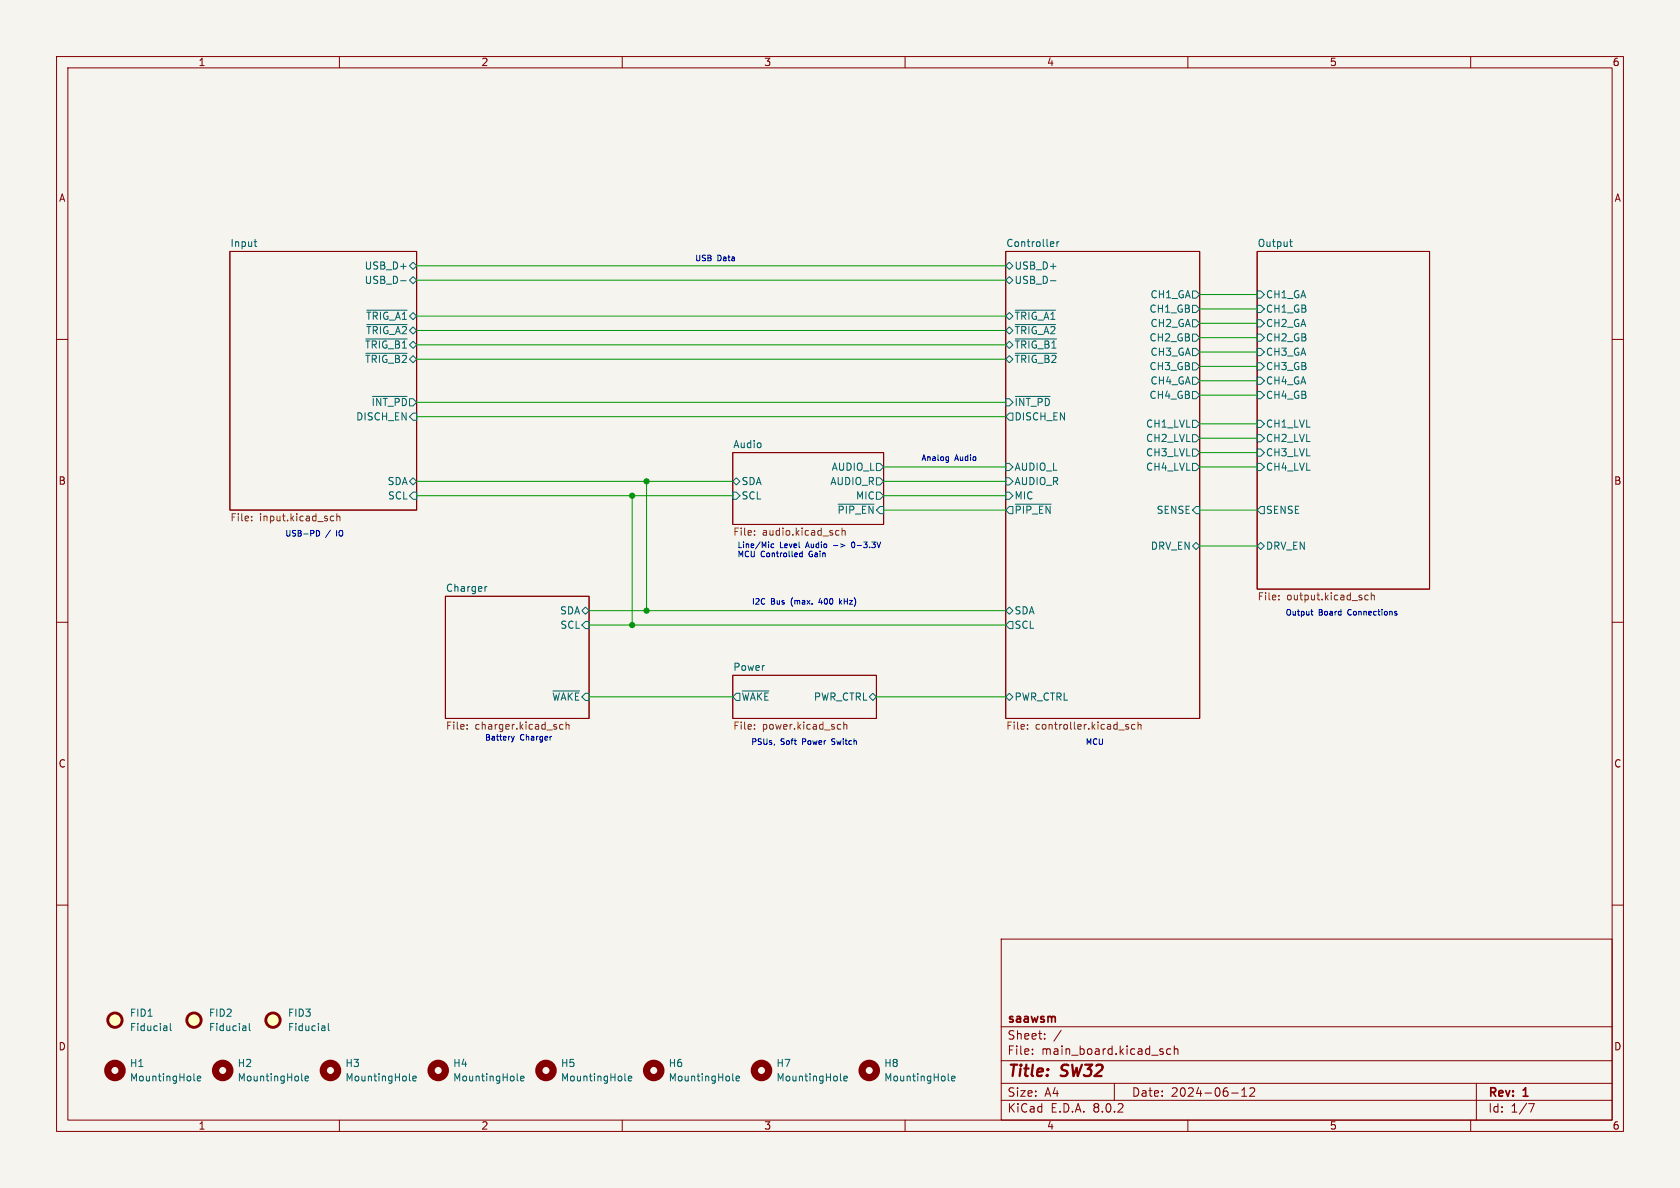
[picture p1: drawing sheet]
<svg xmlns="http://www.w3.org/2000/svg" width="297mm" height="210mm" viewBox="0 0 297 210" stroke-linecap="round" stroke-linejoin="round" font-family="sans-serif">
<path d="M0 0h297v210h-297z" fill="#f5f4ef" stroke="#f5f4ef" stroke-width=".18"/>
<g fill="none" stroke="#840000" stroke-width=".18">
<path d="M10 10h277v190h-277zM12 12h273v186h-273zM60 10v2M110 10v2M160 10v2M210 10v2M260 10v2M10 60h2M40.6 44.5h33.1v45.7h-33.1zM177.8 44.5h34.3v82.5h-34.3zM222.2 44.5h30.5v59.6h-30.5zM285 60h2"/>
<path d="M129.5 80h26.7v12.7h-26.7zM10 110h2M78.7 105.4h25.4v21.6h-25.4zM129.5 119.4h25.4v7.6h-25.4zM285 110h2M10 160h2M285 160h2M177 166h108v32h-108zM60 198v2M110 198v2M160 198v2M177 194.5h108"/>
<path d="M177 191.5h108M177 187.5h108M177 181.5h108M182.5 186.3v.1M182.5 185.5v.1M184.7 183.6v.1M184.7 182.8v.1M187.6 182.1l-1.3 2M197 191.5v3M205.5 185.9l.2 .2-.2 .3M205.5 185.4l.1 .1M207 185.5l-.5-.1-.3 .3v.4l.2 .2h.6"/>
<path d="M207.6 185.5l.2-.1 .4 .1v.9M207.6 184.9v1.5M210 198v2M217.7 193.2h1.2M219.5 193.8h.9M219.5 192.7l.5-.4v1.5M221 192.4l.5-.1 .2 .1 .1 .3-.9 1.1h.9M260 198v2M261 191.5v6.5M270.2 195.1h1l-.6 1.5"/>
</g>
<g fill="none" stroke="#006464" stroke-width=".18">
<path d="M44.9 42.7h.5M45.2 43.5l.2 .1M64.7 59.9h7.3M64.8 57.4h7.2M64.8 54.8h7.2M70.8 49.6h1M72.4 49.5l.6-.6 .7 .6-.7 .7zM72.4 47l.6-.6 .7 .6-.7 .6zM177.8 47l.6-.6 .7 .6-.7 .6zM177.8 49.5l.6-.6 .7 .6-.7 .7zM177.8 58.4l.6-.6 .7 .6-.7 .7zM177.8 55.9l.6-.7 .7 .7-.7 .6z"/>
<path d="M179.5 59.9h7.3M179.5 57.4h7.1M179.5 54.8h7.1M185.7 49.6h1M185.9 42.7l.3 .1 .1 .2-.6 .2M186.2 43.5l-.3 .1M186.9 42.7v.9M187.2 42.7l-.3 .3M210.8 59.1h.7l.6 .6-.6 .6h-.7zM210.8 56.5h.7l.6 .7-.6 .6h-.7zM210.8 54h.7l.6 .6-.6 .6h-.7zM210.8 51.4h.7l.6 .7-.6 .6h-.7z"/>
<path d="M222.2 59.1h.7l.6 .6-.6 .6h-.7zM222.2 51.4h.7l.6 .7-.6 .6h-.7zM222.2 54h.7l.6 .6-.6 .6h-.7zM222.2 56.5h.7l.6 .7-.6 .6h-.7zM228 42.7h.5M228.2 42.3v1.1l.3 .2M64.7 62.5h7.3M65.8 70.1h6.2M73 73h.7v1.3h-.7l-.6-.6zM177.8 61l.6-.7 .7 .7-.7 .6zM177.8 63.5l.6-.6 .7 .6-.7 .6zM177.8 73.7l.6-.7h.7v1.3h-.7z"/>
<path d="M177.8 70.5h.6l.7 .6-.7 .7h-.6zM179.5 62.5h7.3M179.5 70.1h6.1M210.8 79.4h.7l.6 .6-.6 .6h-.7zM210.8 76.8h.7l.6 .7-.6 .6h-.7zM210.8 74.3h.7l.6 .6-.6 .7h-.7zM210.8 61.6h.7l.6 .6-.6 .7h-.7zM210.8 64.1h.7l.6 .7-.6 .6h-.7zM210.8 66.7h.7l.6 .6-.6 .6h-.7zM210.8 69.2h.7l.6 .7-.6 .6h-.7zM222.2 76.8h.7l.6 .7-.6 .6h-.7zM222.2 74.3h.7l.6 .6-.6 .7h-.7z"/>
<path d="M222.2 79.4h.7l.6 .6-.6 .6h-.7zM222.2 66.7h.7l.6 .6-.6 .6h-.7zM222.2 64.1h.7l.6 .7-.6 .6h-.7zM222.2 69.2h.7l.6 .7-.6 .6h-.7zM222.2 61.6h.7l.6 .6-.6 .7h-.7zM72.4 85.1l.6-.6 .7 .6-.7 .6zM73 87h.7v1.3h-.7l-.6-.7zM129.5 87h.7l.6 .6-.6 .7h-.7zM129.5 85.1l.7-.6 .6 .6-.6 .6zM148.2 89.1h6.3M154.9 87h.7l.6 .6-.6 .7h-.7zM154.9 81.9h.7l.6 .7-.6 .6h-.7z"/>
<path d="M154.9 84.5h.7l.6 .6-.6 .6h-.7zM177.8 87h.6l.7 .6-.7 .7h-.6zM177.8 84.5h.6l.7 .6-.7 .6h-.6zM177.8 81.9h.6l.7 .7-.7 .6h-.6zM178.4 89.5h.7v1.3h-.7l-.6-.6zM179.5 89.1h6.3M210.8 81.9h.7l.6 .7-.6 .6h-.7zM210.8 96.5l.7-.6 .6 .6-.6 .7zM211.5 89.5h.6v1.3h-.6l-.7-.6zM222.2 96.5l.7-.6 .6 .6-.6 .7zM222.2 81.9h.7l.6 .7-.6 .6h-.7zM222.9 89.5h.6v1.3h-.6l-.7-.6z"/>
<path d="M86.1 103.7l-.4 .2M102.9 108l.6-.7 .6 .7-.6 .6zM103.5 109.9h.6v1.2h-.6l-.6-.6zM177.8 108l.6-.7 .7 .7-.7 .6zM177.8 110.5l.6-.6h.7v1.2h-.7zM97.7 122.1h4.8M130.2 122.6h.6v1.2h-.6l-.7-.6zM131.2 122.1h4.7M153.7 123.2l.6-.6 .6 .6-.6 .6zM177.8 123.2l.6-.6 .7 .6-.7 .6zM29.4 181.4l.1 .8M29.5 182.1l-.1 .1"/>
<path d="M29.5 181.6l-.1 .1M30.1 180.9v1.1l.2 .2M34.3 190.9l.2 .2M34.9 190.7l.6-.2-.1-.2-.3-.1-.2 .2v.6h.5M43.4 181.4l.1 .8M43.5 182.1l-.1 .1M43.5 181.6l-.1 .1M44.1 180.9v1.1l.2 .2M53.3 190.9l.2 .2M53.9 190.7l.6-.2v-.2l-.4-.1-.2 .2 .1 .6h.5M57.4 181.4v.8M57.4 182.1l-.1 .1"/>
<path d="M57.4 181.6l-.1 .1M58 180.9v1.1l.2 .2M72.4 190.9l.2 .2M73 190.7l.6-.2-.1-.2-.3-.1-.2 .2v.6h.5M91.4 190.9l.2 .2M92 190.7l.6-.2v-.2l-.4-.1-.2 .2 .1 .6h.5M110.5 190.9l.2 .2M111.1 190.7l.6-.2-.1-.2-.3-.1-.2 .2v.6h.5M129.5 190.9l.2 .2M130.1 190.7l.6-.2v-.2l-.4-.1-.2 .2 .1 .6h.5M148.6 190.9l.2 .2M149.2 190.7l.6-.2-.1-.2-.3-.1-.2 .2v.6h.5"/>
<path d="M167.6 190.9l.2 .2M168.2 190.7l.6-.2v-.2l-.4-.1-.2 .2 .1 .6h.5"/>
</g>
<g fill="none" stroke="#725600" stroke-width=".18">
<path d="M44.5 92v.1M44.5 91.3v.1M58.5 92h.5M58.5 91.3h.5M59.5 91.4l.2-.2 .3 .1 .1 .8M59.5 90.8v1.3M133.4 94.5v.1M133.4 93.8v.2M147.8 94.6h.5M147.8 93.8h.5M148.9 93.9l.2-.1h.3v.8M148.9 93.3v1.3"/>
<path d="M226.1 105.9v.1M226.1 105.3v.1M241.9 105.3l-.4-.1-.2 .2 .1 .6h.5M242.4 105.3l.2-.1 .3 .1 .1 .7M242.4 104.8v1.2M82.6 128.8v.1M82.6 128.1v.1M99.5 128.1h-.3l-.3 .2 .1 .5h.5M100.1 128.2l.1-.1h.4v.8M100.1 127.6v1.3M133.4 128.1v.1M133.4 128.8v.1"/>
<path d="M148.3 128.1h.3M148.6 128.8l-.3 .1M149.2 128.2l.2-.1h.3v.8M149.2 127.6v1.3M181.6 128.8v.1M181.6 128.1v.1M199.1 128.4l.5 .3-.1 .1-.4 .1M199.1 128.1h.4M200.6 128.1h-.3l-.3 .2 .2 .5h.4M201.2 128.2l.2-.1h.3v.8M201.2 127.6v1.3"/>
</g>
<g fill="none" stroke="#840000" stroke-width="1.3">
<circle cx="20.3" cy="189.2" r="1.27"/>
<circle cx="39.4" cy="189.2" r="1.27"/>
<circle cx="58.4" cy="189.2" r="1.27"/>
<circle cx="77.5" cy="189.2" r="1.27"/>
<circle cx="96.5" cy="189.2" r="1.27"/>
<circle cx="115.6" cy="189.2" r="1.27"/>
<circle cx="134.6" cy="189.2" r="1.27"/>
<circle cx="153.7" cy="189.2" r="1.27"/>
</g>
<g fill="#ffffc2" stroke="#ffffc2" stroke-width=".18">
<circle cx="34.3" cy="180.3" r="1.27"/>
<circle cx="20.3" cy="180.3" r="1.27"/>
<circle cx="48.3" cy="180.3" r="1.27"/>
</g>
<g fill="none" stroke="#840000" stroke-width=".51">
<circle cx="20.3" cy="180.3" r="1.27"/>
<circle cx="34.3" cy="180.3" r="1.27"/>
<circle cx="48.3" cy="180.3" r="1.27"/>
</g>
<g fill="none" stroke="#0000c2" stroke-width=".18">
<path d="M55.9 93.8a.51 .51 0 0 1 .6 .5 .51 .51 0 0 1-.6 .5M136.8 96.2l-.3-.1-.2 .2 .1 .5h.4M141.8 97.4v1M141.8 97.8h-.3l-.1 .1v.5h.4M147.4 96.4h.7M150.9 95.8a.53 .53 0 0 0-.4 .5 .53 .53 0 0 0 .4 .5M167.4 80.7l.3 .1M167.7 80.7v.9l-.2 .1M167.7 81.4h-.3M148.4 105.8v1M148.5 106.4l.3 .4M148.8 106.1l-.4 .4"/>
<path d="M231.7 108.1h.4M231.9 107.7v.9l.2 .1M246.6 108.1h.3M246.6 108.4l.3 .1 .1 .1-.2 .1h-.3M90.4 130.2l.3 .6M90.7 130.8l-.3 .4M90.9 130.2l-.2 .6M147 131.6h.2M147.1 130.7v.3"/>
</g>
<g fill="none" stroke="#009600" stroke-width=".18">
<path d="M73.7 55.9h104.1M73.7 47h104.1M73.7 49.5h104.1M73.7 58.4h104.1M212.1 52.1h10.1M212.1 59.7h10.1M212.1 57.2h10.1M212.1 54.6h10.1M73.7 73.7h104.1M73.7 61h104.1M73.7 63.5h104.1M73.7 71.1h104.1"/>
<path d="M212.1 77.5h10.1M212.1 62.2h10.1M212.1 64.8h10.1M212.1 74.9h10.1M212.1 67.3h10.1M212.1 69.9h10.1M73.7 85.1h55.8M73.7 87.6h55.8M111.8 87.6v22.9M114.3 85.1v22.9M156.2 85.1h21.6M156.2 87.6h21.6"/>
<path d="M156.2 82.6h21.6M156.2 90.2h21.6M212.1 82.6h10.1M212.1 90.2h10.1M212.1 96.5h10.1M212.1 80h10.1M104.1 108h73.7M104.1 110.5h73.7M104.1 123.2h25.4M154.9 123.2h22.9"/>
</g>
<g fill="#009600" stroke="#009600" stroke-width=".18">
<circle cx="114.3" cy="85.1" r=".46"/>
<circle cx="114.3" cy="108" r=".46"/>
<circle cx="111.8" cy="110.5" r=".46"/>
<circle cx="111.8" cy="87.6" r=".46"/>
</g>
<g font-size="2.8" fill="#840000">
<text x="178" y="190.9">Title:</text>
<text x="187.7" y="190.9">SW32</text>
</g>
<g font-size="2.1" fill="#840000">
<text x="178" y="184">Sheet:</text>
<text x="178" y="181.2">saawsm</text>
<text x="178" y="186.7">File:</text>
<text x="184.1" y="186.7">main_board.kicad_sch</text>
<text x="178" y="196.9">KiCad</text>
<text x="178" y="194.1">Size:</text>
<text x="184.7" y="194.1">A4</text>
<text x="185.7" y="196.9">E.D.A.</text>
<text x="193.3" y="196.9">8.0.2</text>
<text x="200" y="194.1">Date:</text>
<text x="207" y="194.1">2024-06-12</text>
<text x="263" y="194.3">Rev:</text>
<text x="263" y="196.9">Id:</text>
<text x="267.1" y="196.9">1/7</text>
<text x="269.4" y="194.3">1</text>
</g>
<g font-size="1.8" fill="#840000">
<text x="35" y="11.9">1</text>
<text x="85" y="11.9">2</text>
<text x="135" y="11.9">3</text>
<text x="185" y="11.9">4</text>
<text x="235" y="11.9">5</text>
<text x="285" y="11.9">6</text>
<text x="10.3" y="35.9">A</text>
<text x="285.3" y="35.9">A</text>
<text x="10.3" y="85.9">B</text>
<text x="285.3" y="85.9">B</text>
<text x="10.3" y="135.9">C</text>
<text x="285.3" y="135.9">C</text>
<text x="10.3" y="185.9">D</text>
<text x="285.3" y="185.9">D</text>
<text x="35" y="199.9">1</text>
<text x="85" y="199.9">2</text>
<text x="135" y="199.9">3</text>
<text x="185" y="199.9">4</text>
<text x="235" y="199.9">5</text>
<text x="285" y="199.9">6</text>
</g>
<g font-size="1.8" fill="#006464">
<text x="40.6" y="43.7">Input</text>
<text x="64.4" y="47.9">USB_D+</text>
<text x="177.8" y="43.7">Controller</text>
<text x="179.3" y="47.9">USB_D+</text>
<text x="222.2" y="43.7">Output</text>
<text x="64.4" y="50.4">USB_D-</text>
<text x="179.3" y="50.4">USB_D-</text>
<text x="203.3" y="52.9">CH1_GA</text>
<text x="223.7" y="52.9">CH1_GA</text>
<text x="64.6" y="56.7">~{TRIG_A1}</text>
<text x="64.6" y="59.3">~{TRIG_A2}</text>
<text x="179.3" y="59.3">~{TRIG_A2}</text>
<text x="179.3" y="56.7">~{TRIG_A1}</text>
<text x="203.1" y="55.5">CH1_GB</text>
<text x="203.3" y="58">CH2_GA</text>
<text x="223.7" y="55.5">CH1_GB</text>
<text x="223.7" y="58">CH2_GA</text>
<text x="64.4" y="61.8">~{TRIG_B1}</text>
<text x="64.4" y="64.4">~{TRIG_B2}</text>
<text x="179.3" y="61.8">~{TRIG_B1}</text>
<text x="179.3" y="64.4">~{TRIG_B2}</text>
<text x="203.1" y="65.6">CH3_GB</text>
<text x="203.1" y="60.6">CH2_GB</text>
<text x="203.3" y="63.1">CH3_GA</text>
<text x="223.7" y="65.6">CH3_GB</text>
<text x="223.7" y="60.6">CH2_GB</text>
<text x="223.7" y="63.1">CH3_GA</text>
<text x="65.6" y="72">~{INT_PD}</text>
<text x="179.3" y="72">~{INT_PD}</text>
<text x="203.1" y="70.7">CH4_GB</text>
<text x="203.3" y="68.2">CH4_GA</text>
<text x="223.7" y="68.2">CH4_GA</text>
<text x="223.7" y="70.7">CH4_GB</text>
<text x="62.9" y="74.5">DISCH_EN</text>
<text x="179.3" y="74.5">DISCH_EN</text>
<text x="202.5" y="75.8">CH1_LVL</text>
<text x="223.7" y="75.8">CH1_LVL</text>
<text x="129.5" y="79.3">Audio</text>
<text x="146.9" y="83.4">AUDIO_L</text>
<text x="179.3" y="83.4">AUDIO_L</text>
<text x="202.5" y="83.4">CH4_LVL</text>
<text x="202.5" y="80.9">CH3_LVL</text>
<text x="202.5" y="78.3">CH2_LVL</text>
<text x="223.7" y="78.3">CH2_LVL</text>
<text x="223.7" y="83.4">CH4_LVL</text>
<text x="223.7" y="80.9">CH3_LVL</text>
<text x="68.4" y="86">SDA</text>
<text x="68.5" y="88.5">SCL</text>
<text x="131" y="88.5">SCL</text>
<text x="131" y="86">SDA</text>
<text x="146.7" y="86">AUDIO_R</text>
<text x="151.2" y="88.5">MIC</text>
<text x="179.3" y="88.5">MIC</text>
<text x="179.3" y="86">AUDIO_R</text>
<text x="148" y="91">~{PIP_EN}</text>
<text x="179.3" y="91">~{PIP_EN}</text>
<text x="204.4" y="91">SENSE</text>
<text x="223.7" y="91">SENSE</text>
<text x="203.4" y="97.4">DRV_EN</text>
<text x="223.7" y="97.4">DRV_EN</text>
<text x="78.7" y="104.7">Charger</text>
<text x="98.9" y="108.8">SDA</text>
<text x="99" y="111.4">SCL</text>
<text x="179.3" y="108.8">SDA</text>
<text x="179.3" y="111.4">SCL</text>
<text x="129.5" y="118.7">Power</text>
<text x="97.5" y="124.1">~{WAKE}</text>
<text x="131" y="124.1">~{WAKE}</text>
<text x="143.8" y="124.1">PWR_CTRL</text>
<text x="179.3" y="124.1">PWR_CTRL</text>
<text x="22.9" y="179.9">FID1</text>
<text x="36.8" y="179.9">FID2</text>
<text x="50.8" y="179.9">FID3</text>
<text x="22.9" y="182.5">Fiducial</text>
<text x="36.8" y="182.5">Fiducial</text>
<text x="50.8" y="182.5">Fiducial</text>
<text x="22.9" y="188.8">H1</text>
<text x="22.9" y="191.4">MountingHole</text>
<text x="41.9" y="188.8">H2</text>
<text x="41.9" y="191.4">MountingHole</text>
<text x="61" y="188.8">H3</text>
<text x="61" y="191.4">MountingHole</text>
<text x="80" y="188.8">H4</text>
<text x="80" y="191.4">MountingHole</text>
<text x="99.1" y="188.8">H5</text>
<text x="99.1" y="191.4">MountingHole</text>
<text x="118.1" y="188.8">H6</text>
<text x="118.1" y="191.4">MountingHole</text>
<text x="137.2" y="188.8">H7</text>
<text x="137.2" y="191.4">MountingHole</text>
<text x="156.2" y="188.8">H8</text>
<text x="156.2" y="191.4">MountingHole</text>
</g>
<g font-size="1.8" fill="#725600">
<text x="40.6" y="92.5">File:</text>
<text x="45.9" y="92.5">input.kicad_sch</text>
<text x="129.5" y="95">File:</text>
<text x="134.8" y="95">audio.kicad_sch</text>
<text x="222.2" y="106.5">File:</text>
<text x="227.5" y="106.5">output.kicad_sch</text>
<text x="78.7" y="129.3">File:</text>
<text x="129.5" y="129.3">File:</text>
<text x="134.8" y="129.3">power.kicad_sch</text>
<text x="177.8" y="129.3">File:</text>
<text x="183" y="129.3">controller.kicad_sch</text>
</g>
<text font-size="1.8" fill="#0000c2" x="84" y="129.3">charger.kicad_sch</text>
<g font-size="1.4" fill="#0000c2">
<text x="122.8" y="46.2">USB</text>
<text x="126.8" y="46.2">Data</text>
<text x="162.8" y="81.5">Analog</text>
<text x="168.8" y="81.5">Audio</text>
<text x="50.3" y="95.2">USB-PD</text>
<text x="57.6" y="95.2">/</text>
<text x="59.7" y="95.2">IO</text>
<text x="130.3" y="96.9">Line/Mic</text>
<text x="130.3" y="98.6">MCU</text>
<text x="134.5" y="98.6">Controlled</text>
<text x="137.9" y="96.9">Level</text>
<text x="142.7" y="96.9">Audio</text>
<text x="143.2" y="98.6">Gain</text>
<text x="147.8" y="96.9">-&gt;</text>
<text x="151.3" y="96.9">0-3.3V</text>
<text x="132.8" y="106.9">I2C</text>
<text x="136.3" y="106.9">Bus</text>
<text x="140" y="106.9">(max.</text>
<text x="145.2" y="106.9">400</text>
<text x="149.1" y="106.9">kHz)</text>
<text x="227.2" y="109.2">Output</text>
<text x="233.1" y="109.2">Board</text>
<text x="238.5" y="109.2">Connections</text>
<text x="85.6" y="131.3">Battery</text>
<text x="91.9" y="131.3">Charger</text>
<text x="132.7" y="132">PSUs,</text>
<text x="138" y="132">Soft</text>
<text x="142" y="132">Power</text>
<text x="147.5" y="132">Switch</text>
<text x="191.8" y="132">MCU</text>
</g>
</svg>
